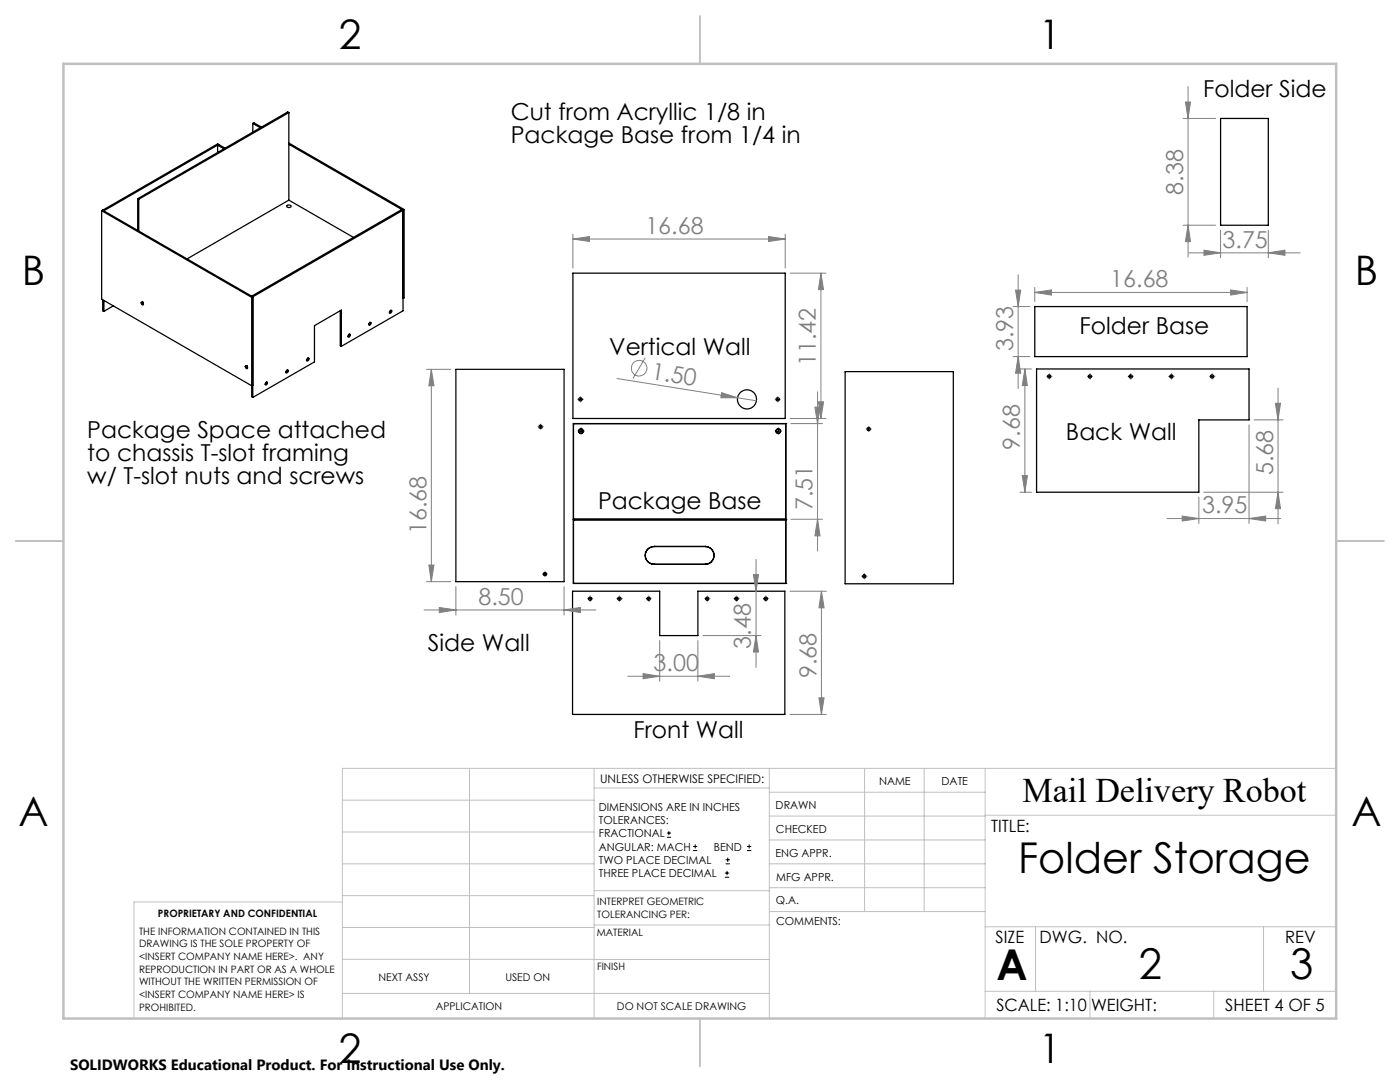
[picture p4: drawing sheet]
<svg xmlns="http://www.w3.org/2000/svg" width="279mm" height="216mm" viewBox="0 0 279 216" stroke-linecap="round" stroke-linejoin="round" font-family="sans-serif">
<g fill="none" stroke="#000" stroke-width=".25">
<path d="M27.5 39.7l.2 .1M27.5 39.7v6.3M27.7 39.8v6.3M43.4 29l1.3 .7M43.4 29v1.4M43.4 29l-22.7 13.1-.2-.2M43.6 28.8l-.2 .2M43.6 28.8l1.3 .8M43.6 28.8l-.2-.1-22.9 13.2M50.4 24.6l.3-.1 1.5 .9M50.4 24.6l1.6 .9M50.4 24.6v1.8"/>
<path d="M57.6 22.5l-29.9 17.3M57.6 22.5v17.4M57.6 22.5l-.2-.2-29.9 17.4M57.6 39.9l-20.2 11.7M57.6 39.9l13 7.5M57.6 28.5l23 13.3M57.6 28.8l22.8 13.1M243.6 23.6h9.5v21.3h-9.5zM20.3 42.1v17.6l29.9 17.3 .2-.1M20.3 42.1l29.9 17.2M20.5 41.9l-.2 .2M20.5 41.9l29.9 17.3"/>
<path d="M20.5 59.8v2.2l.2 .1M20.7 59.9v2.2M50.2 59.3v19.9l.2 .1M50.4 59.2v20.1M50.4 59.2l-.2 .1M57.3 41a.43 .43 0 0 1 .4-.1 .43 .43 0 0 1 .3 .4 .44 .44 0 0 1-.4 .1 .44 .44 0 0 1-.3-.4zM80.4 41.9v20.1l-12.3 7.1M80.4 41.9l-.2-.1-30 17.3 .2 .1M80.4 41.9l-30 17.3M80.6 41.8l-.2 .1M80.6 41.8v17.6l-.2 .1M114.3 54.5h42.4v29h-42.4z"/>
<path d="M22.6 61l-1.9 1.1M28.2 60.3a.28 .28 0 0 1 .4 .2 .28 .28 0 0 1-.2 .3l-.2-.4zM28.4 60.3h.1M28.4 60.3l.2 .4M49 73a.3 .3 0 0 1 .4 .2 .3 .3 0 0 1-.2 .4l-.3-.5zM49.2 73h.1M49.2 73l.2 .4M53.1 76.3l.1-.1a.27 .27 0 0 1 .1 .4 .27 .27 0 0 1-.4 .1zM53.2 76.2l-.3 .5M57.1 74l.2-.2a.28 .28 0 0 1 .1 .4 .28 .28 0 0 1-.4 .1zM57.3 73.9h.1M57.3 73.9l-.3 .4"/>
<path d="M61.3 71.5h.2a.28 .28 0 0 1 .1 .4 .28 .28 0 0 1-.4 0zM61.4 71.5h.1M61.4 71.5l-.2 .4M67.9 62v7l.2 .1M68.1 69.1v-7.2l-5.3 3.1v7.2l-12.4 7.1M69.6 66.8l.1-.1a.25 .25 0 0 1 .3 .2 .25 .25 0 0 1-.3 .3v.1a.26 .26 0 0 1-.3-.2 .26 .26 0 0 1 .2-.3zM69.7 66.7h.1M69.7 66.7l-.3 .4M73.7 64.5l.2-.2a.27 .27 0 0 1 .1 .4 .27 .27 0 0 1-.4 .1zM73.8 64.3l-.2 .4M77.8 62.1l.2-.2a.28 .28 0 0 1 .1 .4 .28 .28 0 0 1-.4 .1zM78 61.9h.1"/>
<path d="M78 61.9l-.3 .5M91 73.7h21.6v42.4h-21.6zM168.7 74.2h21.6v42.3h-21.6zM206.5 61.2h42.4v10h-42.4zM206.9 73.6h42.4v10.2h-10v14.4h-32.4zM114.4 84.5h.1M114.4 84.5v31.9M114.4 84.5h42.4M156.8 84.5h.1M156.8 84.5v31.9M114.3 118h17.4v8.8h7.6v-8.8h17.3v24.6h-42.3zM114.4 116.4h.1"/>
<path d="M114.4 103.7h.1M114.4 103.6h.1M114.4 116.4h42.4M114.4 103.7h42.4M114.4 103.6h42.4M130.6 112.6h.1M130.6 109h.1M130.6 109a1.78 1.78 0 0 0-1.8 1.8 1.78 1.78 0 0 0 1.8 1.8M130.6 112.6h10.1M130.6 109h10.1M140.7 112.6h.1M140.7 109h.1"/>
<path d="M140.7 109a1.78 1.78 0 0 1 1.8 1.8 1.78 1.78 0 0 1-1.8 1.8M156.8 116.4h.1M156.8 103.7h.1M156.8 103.6h.1"/>
<circle cx="115.8" cy="79.7" r=".34"/>
<circle cx="149.1" cy="79.7" r="1.9"/>
<circle cx="155.2" cy="79.7" r=".34"/>
<circle cx="209.4" cy="75.1" r=".33"/>
<circle cx="217.5" cy="75.1" r=".32"/>
<circle cx="225.6" cy="75.1" r=".33"/>
<circle cx="233.8" cy="75.1" r=".32"/>
<circle cx="241.9" cy="75.1" r=".33"/>
<circle cx="107.9" cy="85.2" r=".34"/>
<circle cx="115.9" cy="86" r=".45"/>
<circle cx="155.3" cy="86" r=".45"/>
<circle cx="173.4" cy="85.6" r=".33"/>
<circle cx="108.8" cy="114.6" r=".34"/>
<circle cx="117.8" cy="119.5" r=".33"/>
<circle cx="123.6" cy="119.5" r=".33"/>
<circle cx="129.5" cy="119.5" r=".32"/>
<circle cx="141.1" cy="119.5" r=".32"/>
<circle cx="147" cy="119.5" r=".33"/>
<circle cx="152.8" cy="119.5" r=".33"/>
<circle cx="172.5" cy="115" r=".32"/>
</g>
<g fill="none" stroke="#808080" stroke-width=".2">
<path d="M237.1 17.3v34M236.1 23.6h6.5M236.6 20.4h1l-.5 3.2zM114.3 47.7l3.4-.5v1zM114.3 46.7v6.8M114.3 47.7h42.4M153.4 47.2l3.3 .5-3.3 .5zM156.7 46.7v6.8M157.7 54.5h7.2M163.8 54.5l.6 3.3h-1.1zM163.8 54.5v29M202.7 57.9h1l-.5 3.3z"/>
<path d="M203.2 54.8v22.7M206.5 58.3l3.3-.4v1zM206.5 57.4v2.8M206.5 58.3h42.4M236.1 44.9h6.5M237.1 44.9l.5 3.3h-1zM237.2 50.4h22.3M240.3 49.9l3.3 .5-3.3 .5zM243.6 45.9v5.5M245.6 57.9l3.3 .4-3.3 .6zM248.9 57.4v2.8M253.1 50.4l3.3-.5v1z"/>
<path d="M253.1 45.9v5.5M85.1 73.7h4.9M86.1 73.7l.5 3.3h-1zM86.1 73.7v42.4M123.2 75.5l24 3.9M128.8 71.4l-2.5 4.1M144 78.4l3.2 1h-3.3zM147.2 79.4l3.8 .6M163.2 78.2v31.8M202.2 61.2h3.3M202.2 71.2h3.3M203.2 71.2l.5 3.3h-1z"/>
<path d="M203.6 73.6h2.2M204.5 73.6l.5 3.3h-1zM204.5 73.6v24.6M255.1 77.4v27.2M157.7 83.5h7.2M157.8 84.5h6.3M162.6 81.2h1.1l-.5 3.3zM163.3 80.2h1.1l-.6 3.3zM203.6 98.2h2.2M204 94.9h1l-.5 3.3zM239.3 99.2v5.3M240.2 98.2h15.8"/>
<path d="M249.3 84.8v19.7M250.3 83.8h5.7M254.5 80.5h1.1l-.5 3.3zM255.1 98.2l.5 3.3h-1.1zM85.1 116.1h4.9M85.6 112.7h1l-.5 3.4zM91 117.1v5.6M112.6 117.1v5.6M150.4 114.7h1l-.5 3.3zM150.9 111.6v21.6M157.7 118h7.2M157.8 103.6h6.3"/>
<path d="M163.2 103.6l.5 3.3h-1.1zM163.9 118l.6 3.3h-1.1zM163.9 118v24.6M232.9 103.5h22.7M235.9 103l3.4 .5-3.4 .5zM249.3 103.5l3.3-.5v1zM84.6 121.7h34.3M87.7 121.2l3.3 .5-3.3 .5zM112.6 121.7l3.3-.5v1zM125.3 134.9h20.3M128.3 134.4l3.4 .5-3.4 .5zM131.7 127.8v8.1"/>
<path d="M139.3 134.9l3.3-.5v1zM139.3 127.8v8.1M140.3 126.8h11.6M150.9 126.8l.5 3.3h-1zM163.4 139.2h1.1l-.6 3.4zM157.7 142.6h7.2"/>
<circle cx="127.5" cy="73.5" r="1.56"/>
</g>
<g fill="none" stroke="#000" stroke-width=".2">
<path d="M115.6 79.7h.5M115.8 79.4v.5M154.9 79.7h.5M155.2 79.4v.5M209.2 75.1h.5M209.4 74.9v.5M217.3 75.1h.5M217.5 74.9v.5M225.4 75.1h.5M225.6 74.9v.5M233.5 75.1h.5M233.8 74.9v.5"/>
<path d="M241.7 75.1h.4M241.9 74.9v.5M107.6 85.2h.5M107.9 84.9v.5M115.7 86h.5M116 85.8v.5M155.1 86h.5M155.3 85.8v.5M173.1 85.6h.5M173.4 85.4v.5M108.5 114.5h.5M108.8 114.3v.5"/>
<path d="M117.5 119.5h.5M117.8 119.2v.5M123.4 119.5h.5M123.6 119.2v.5M129.2 119.5h.5M129.5 119.2v.5M140.9 119.5h.5M141.1 119.2v.5M146.8 119.5h.4M147 119.2v.5M152.6 119.5h.5M152.8 119.2v.5"/>
<path d="M172.2 115h.6M172.5 114.8v.5M133.1 167.1h.8M133.1 166.2h.8M133.5 165.8v.9M138.3 169.7h.8M138.3 168.9h.8M138.7 168.5v.8M144.7 175h.8M144.7 174.2h.8M144.8 172.4h.9M144.8 171.6h.9"/>
<path d="M145.1 173.8v.8M145.2 171.1v.9M149.1 169.7h.8M149.1 168.9h.8M149.5 168.5v.8"/>
</g>
<g fill="none" stroke="#000" stroke-width=".2" stroke-dasharray="15.2 1.3 1.3 1.3" stroke-linecap="butt">
<path d="M115.8 79.2v-.1M116.3 79.7h.1M154.7 79.7h-.1M155.2 79.2v-.1M155.7 79.7h.1M208.9 75.1h-.1M209.4 75.6v.1M209.4 74.6v-.1M209.9 75.1h.1M217.5 75.6v.1M217.5 74.6v-.1M218 75.1h.1"/>
<path d="M225.2 75.1h-.1M225.7 75.6v.1M225.7 74.6v-.1M226.2 75.1h.1M233.3 75.1h-.1M233.8 75.6v.1M233.8 74.6v-.1M234.3 75.1h.1M241.4 75.1h-.1M241.9 75.6v.1M241.9 74.6v-.1M242.4 75.1h.1"/>
<path d="M107.4 85.2h-.1M107.9 84.7v-.1M108.4 85.2h.1M115.5 86h-.2M115.8 80.2v.1M116 85.5v-.2M116 86.5v.2M116.5 86h.2M154.8 86h-.2M155.2 80.2v.1M155.3 85.5v-.2M155.3 86.5v.2"/>
<path d="M155.8 86h.2M172.9 85.6h-.1M173.4 85.1v-.1M173.4 86.1v.1M173.9 85.6h.1M108.3 114.5h-.1M108.8 115v.1M117.3 119.4h-.1M117.8 119.9v.1M118.3 119.4h.1M123.6 119.9v.1M124.1 119.4h.1"/>
<path d="M129 119.4h-.1M129.5 119.9v.1M130 119.4h.1M140.7 119.4h-.1M141.2 119.9v.1M146.5 119.4h-.1M147 119.9v.1M147.5 119.4h.1M152.4 119.4h-.1M152.9 119.9v.1M172 115h-.1M172.5 114.5v-.1"/>
<path d="M172.5 115.5v.1M173 115h.1"/>
</g>
<g fill="none" stroke="#c0c0c0" stroke-width=".2">
<path d="M68.3 159.7h50.3M93.7 153.3v44.9M118.6 153.3v49.9M118.6 157.2h34.9M153.5 153.3v49.9M153.5 158.1h43.1M172.5 153.3v28.6M184.4 153.3v28.6M196.6 153.3v49.9M266.7 153.3h-198.4v49.9M68.3 178.7h50.3M68.3 172.4h50.3"/>
<path d="M68.3 166h50.3M68.3 180h-41.6v23.2M118.6 177.7h35M153.5 167.6h43.1M153.5 162.8h43.1M153.5 172.4h43.1M153.5 177.1h43.1M196.6 162.7h70.1M68.3 198.2h85.2M68.3 191.4l85.2 .1M68.3 185.1h50.3M118.6 184.6h35"/>
<path d="M153.6 181.9h43M196.6 197.8h70.1M196.6 184.9h70.1M206.7 184.9v12.9M217.5 197.8v5.4M242.2 197.8v5.4M252.2 184.9v12.9"/>
</g>
<path d="M139.7 3.2v9.5M3.1 107.9h9.6M266.7 107.9h9.5M139.7 203.2v9.6" fill="none" stroke="#c0c0c0" stroke-width=".25"/>
<path d="M12.7 12.7h254v190.5h-254z" fill="none" stroke="#c0c0c0" stroke-width=".5"/>
<g fill="#808080">
<path d="M144 78.4l3.2 1h-3.3z"/>
<path d="M153.4 47.2l3.3 .5-3.3 .5zM114.3 47.7l3.4-.5v1zM245.6 57.9l3.3 .4-3.3 .6zM206.5 58.3l3.3-.4v1z"/>
<path d="M240.3 49.9l3.3 .5-3.3 .5zM253.1 50.4l3.3-.5v1z"/>
<path d="M87.7 121.2l3.3 .5-3.3 .5zM112.6 121.7l3.3-.5v1z"/>
<path d="M235.9 103l3.4 .5-3.4 .5zM249.3 103.5l3.3-.5v1z"/>
<path d="M139.3 134.9l3.3-.5v1zM128.3 134.4l3.4 .5-3.4 .5z"/>
<path d="M163.3 80.2h1.1l-.6 3.3zM163.8 54.5l.6 3.3h-1.1z"/>
<path d="M162.6 81.2h1.1l-.5 3.3zM163.2 103.6l.5 3.3h-1.1zM163.4 139.2h1.1l-.6 3.4zM163.9 118l.6 3.3h-1.1zM202.7 57.9h1l-.5 3.3zM203.2 71.2l.5 3.3h-1zM236.6 20.4h1l-.5 3.2zM237.1 44.9l.5 3.3h-1z"/>
<path d="M255.1 98.2l.5 3.3h-1.1zM254.5 80.5h1.1l-.5 3.3z"/>
<path d="M86.1 73.7l.5 3.3h-1zM85.6 112.7h1l-.5 3.4z"/>
<path d="M150.4 114.7h1l-.5 3.3zM150.9 126.8l.5 3.3h-1zM204.5 73.6l.5 3.3h-1zM204 94.9h1l-.5 3.3z"/>
</g>
<g font-size="8.5">
<text x="203.2" y="174.2">Folder Storage</text>
<text x="198.9" y="195.5">A</text>
<text x="227.3" y="195.4">2</text>
<text x="257.5" y="195.4">3</text>
</g>
<g font-size="8.1">
<text x="67.6" y="9.7">2</text>
<text x="207.3" y="9.7">1</text>
<text x="4.4" y="57">B</text>
<text x="270.4" y="57">B</text>
<text x="3.7" y="164.9">A</text>
<text x="269.7" y="164.9">A</text>
<text x="67.6" y="212.2">2</text>
<text x="207.3" y="212.2">1</text>
</g>
<text font-size="6.9" x="204.1" y="160.1">Mail Delivery Robot</text>
<g font-size="4.7">
<text x="101.9" y="24">Cut from Acryllic 1/8 in</text>
<text x="240.1" y="19.4">Folder Side</text>
<text x="101.9" y="28.5">Package Base from 1/4 in</text>
<text x="121.6" y="70.7">Vertical Wall</text>
<text x="215.5" y="66.7">Folder Base</text>
<text x="17.4" y="87.4">Package Space attached</text>
<text x="212.7" y="87.8">Back Wall</text>
<text x="17.4" y="92">to chassis T-slot framing</text>
<text x="17.4" y="96.5">w/ T-slot nuts and screws</text>
<text x="119.4" y="101.5">Package Base</text>
<text x="85.4" y="129.9">Side Wall</text>
<text x="126.4" y="147.4">Front Wall</text>
</g>
<g font-size="4.7" fill="#808080">
<text x="236.1" y="38.9" transform="rotate(-90 236.1 38.9)">8.38</text>
<text x="128.8" y="46.7">16.68</text>
<text x="244" y="49.4">3.75</text>
<text x="221.6" y="57.3">16.68</text>
<text x="202.2" y="70" transform="rotate(-90 202.2 70)">3.93</text>
<text x="129.8" y="75.5" transform="rotate(9 129.8 75.5)">1.50</text>
<text x="162.8" y="73" transform="rotate(-90 162.8 73)">11.42</text>
<text x="203.5" y="89.8" transform="rotate(-90 203.5 89.8)">9.68</text>
<text x="254.1" y="94.8" transform="rotate(-90 254.1 94.8)">5.68</text>
<text x="162.2" y="101.8" transform="rotate(-90 162.2 101.8)">7.51</text>
<text x="85.1" y="106.5" transform="rotate(-90 85.1 106.5)">16.68</text>
<text x="239.9" y="102.4">3.95</text>
<text x="95.5" y="120.7">8.50</text>
<text x="149.9" y="129.4" transform="rotate(-90 149.9 129.4)">3.48</text>
<text x="130.4" y="133.9">3.00</text>
<text x="162.9" y="135.3" transform="rotate(-90 162.9 135.3)">9.68</text>
</g>
<g font-size="3.4">
<text x="197.8" y="166">TITLE:</text>
<text x="198.7" y="188.1">SIZE</text>
<text x="207.5" y="188.1">DWG. NO.</text>
<text x="256.5" y="188.2">REV</text>
<text x="198.8" y="201.7">SCALE: 1:10</text>
<text x="217.7" y="201.8">WEIGHT:</text>
<text x="244.5" y="201.7">SHEET 4 OF 5</text>
</g>
<text font-size="3" x="14" y="213.5">SOLIDWORKS Educational Product. For Instructional Use Only.</text>
<text font-size="2.4" x="119.8" y="156.2">UNLESS OTHERWISE SPECIFIED:</text>
<g font-size="2.2">
<text x="119.5" y="161.8">DIMENSIONS ARE IN INCHES</text>
<text x="154.8" y="161.4">DRAWN</text>
<text x="175.4" y="156.6">NAME</text>
<text x="187.9" y="156.7">DATE</text>
<text x="119.5" y="164.4">TOLERANCES:</text>
<text x="119.5" y="167.1">FRACTIONAL</text>
<text x="154.9" y="166.3">CHECKED</text>
<text x="119.5" y="169.7">ANGULAR: MACH</text>
<text x="119.5" y="172.4">TWO PLACE DECIMAL</text>
<text x="142.5" y="169.7">BEND</text>
<text x="154.8" y="170.9">ENG APPR.</text>
<text x="119.5" y="175">THREE PLACE DECIMAL</text>
<text x="154.9" y="175.7">MFG APPR.</text>
<text x="154.9" y="180.4">Q.A.</text>
<text x="154.9" y="184.6">COMMENTS:</text>
</g>
<g font-size="2.1">
<text x="75.5" y="195.7">NEXT ASSY</text>
<text x="100.9" y="195.7">USED ON</text>
<text x="86.9" y="201.5">APPLICATION</text>
<text x="123.1" y="201.6">DO NOT SCALE DRAWING</text>
</g>
<g font-size="2">
<text x="31.5" y="182.9">PROPRIETARY AND CONFIDENTIAL</text>
<text x="119.2" y="180.6">INTERPRET GEOMETRIC</text>
<text x="119.2" y="183.1">TOLERANCING PER:</text>
<text x="27.8" y="186.5">THE INFORMATION CONTAINED IN THIS</text>
<text x="27.8" y="189">DRAWING IS THE SOLE PROPERTY OF</text>
<text x="27.8" y="191.6">&lt;INSERT COMPANY NAME HERE&gt;. ANY</text>
<text x="119.1" y="186.7">MATERIAL</text>
<text x="27.8" y="194.1">REPRODUCTION IN PART OR AS A WHOLE</text>
<text x="27.8" y="196.6">WITHOUT THE WRITTEN PERMISSION OF</text>
<text x="119.1" y="193.5">FINISH</text>
<text x="27.8" y="199.1">&lt;INSERT COMPANY NAME HERE&gt; IS</text>
<text x="27.8" y="201.7">PROHIBITED.</text>
</g>
</svg>
